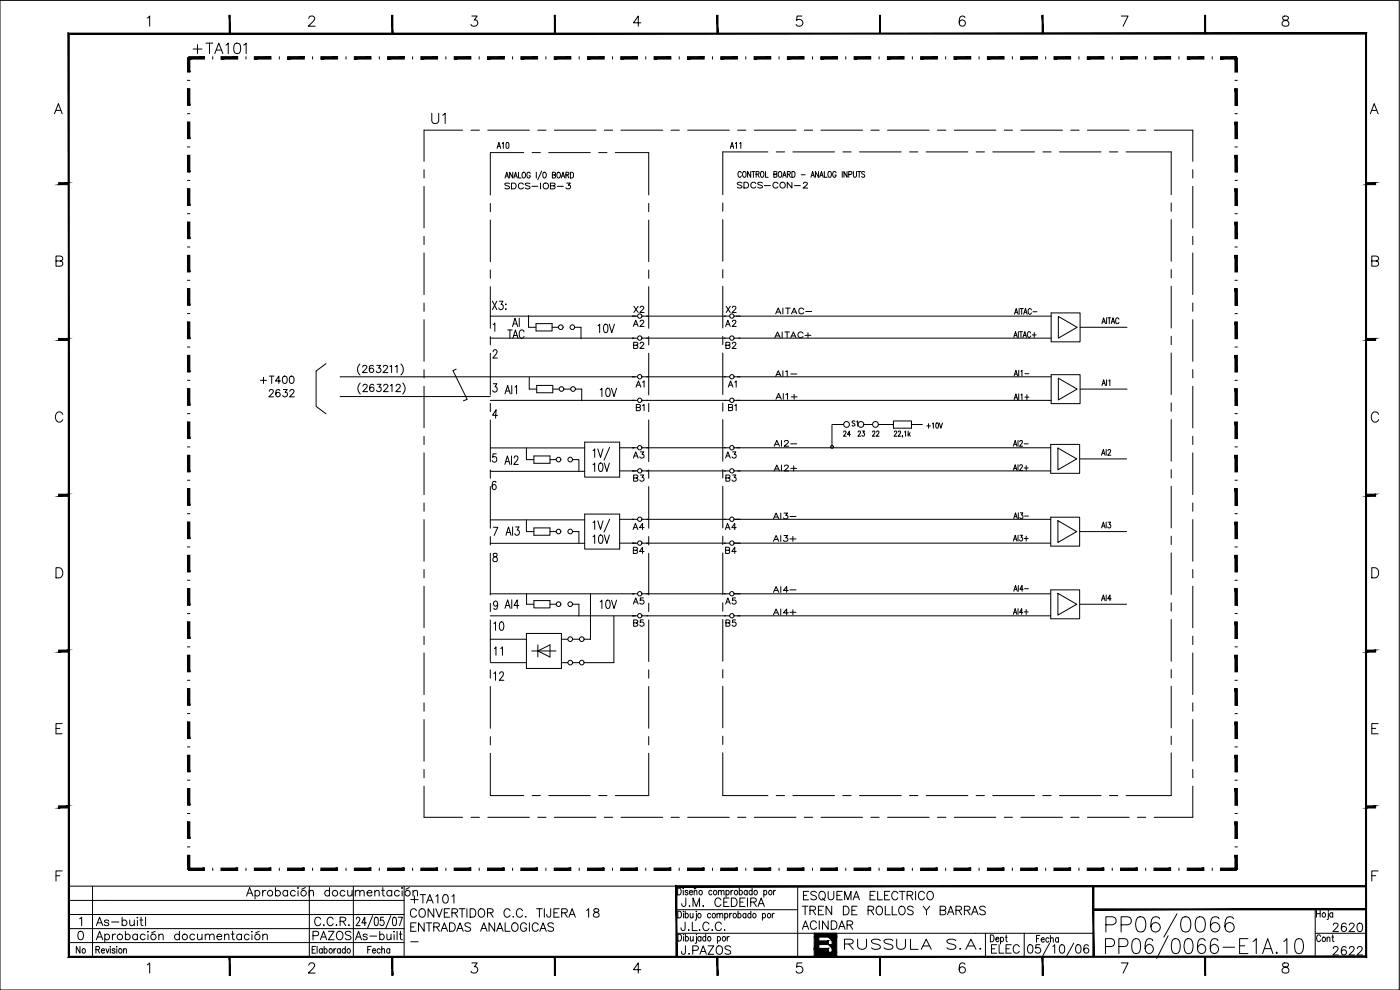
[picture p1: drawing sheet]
<svg xmlns="http://www.w3.org/2000/svg" width="420mm" height="297mm" viewBox="0 0 420 297" stroke-linecap="round" stroke-linejoin="round" font-family="sans-serif">
<!-- layer: 2 -->
<g fill="none" stroke="#000" stroke-width=".3">
<path d="M83.8 17v.7M93.8 17v.7M103.8 17v.7M113.8 17v.7M123.8 17v.7M133.8 17v.7M143.8 17v.7M153.8 17v.7M163.8 17v.7M173.8 17v.7M183.8 17v.7M193.8 17v.7"/>
<path d="M203.8 17v.7M213.8 17v.7M223.8 17v.7M233.8 17v.7M243.8 17v.7M253.8 17v.7M263.8 17v.7M273.8 17v.7M283.8 17v.7M293.8 17v.7M303.8 17v.7M313.8 17v.7"/>
<path d="M323.8 17v.7M333.8 17v.7M343.8 17v.7M353.8 17v.7M363.8 17v.7M371 17v.7M56.3 24.1h.7M56.3 34.1h.7M370.6 24.1h.7M370.6 34.1h.7M56.3 44.1h.7M56.3 54.1h.7"/>
<path d="M157.2 45.8h-10v12.7M159.7 45.8h2.5M164.7 45.8h12.5M179.7 45.8h2.5M184.7 45.8h10v12.7M370.6 44.1h.7M370.6 54.1h.7M56.3 64.1h.7M56.3 74.1h.7M147.2 61v2.5M147.2 66v12.5M194.7 61v2.5"/>
<path d="M194.7 66v12.5M370.6 64.1h.7M370.6 74.1h.7M56.3 84.1h.7M56.3 94.1h.7M147.2 94.9h43.7M147.2 81v2.5M147.2 86v12.5M194.1 94.9h23.4M194.7 81v2.5M194.7 86v12.5M220.9 94.9h94.6"/>
<path d="M370.6 84.1h.7M370.6 94.1h.7M56.3 104.1h.7M56.3 114.1h.7M108 109.2a2.23 2.23 0 0 0 0 3.3M108.1 114.9a2.23 2.23 0 0 0 0 3.3M108.8 110.1l.5-.5 .6 .1 .2 .3-.3 .7-1 1.1h1.4M109 115.9l.4-.6h.4l.4 .4-.3 .7-1 1.1h1.4M112.1 109.9l-.1-.2a.77 .77 0 0 0-1.1 .3 1.33 1.33 0 0 0 .5 1.8 .68 .68 0 0 0 .8-.6 .68 .68 0 0 0-.6-.8 .68 .68 0 0 0-.8 .7M112.2 115.6a.6 .6 0 0 0-.9-.2 1.23 1.23 0 0 0 .3 2.1 .69 .69 0 0 0 .7-.7 .69 .69 0 0 0-.7-.7 .69 .69 0 0 0-.7 .7M113.1 109.6h1.1l-.6 .8a.72 .72 0 0 1 .6 1.2 .72 .72 0 0 1-1.3-.2M113.2 115.3h1.1l-.6 .8a.72 .72 0 0 1 .6 1.2 .72 .72 0 0 1-1.3-.2"/>
<path d="M115.1 110.1v-.3l.4-.2 .6 .1 .2 .3-.3 .7-1.1 1.1h1.5M115.1 115.9l.5-.6h.4l.4 .4-.3 .7-1 1.1h1.4M117 110l.5-.4v2.2M117.1 115.7l.5-.4v2.2M118.7 110l.5-.4v2.2M118.9 115.9l.4-.6h.4l.4 .4-.3 .7-1 1.1h1.4M120.3 109.2a2.23 2.23 0 0 1 0 3.3M120.9 114.9a2.23 2.23 0 0 1 0 3.3M147.2 113.1h43.4M147.2 101.5h43M147.2 101v2.5M147.2 106v12.5"/>
<path d="M194.1 113.1h23.4M194.1 101.5h23.4M194.7 106v12.5M221.3 113.1h94.2M221.7 101.5h93.8M370.6 104.1h.7M370.6 114.1h.7M56.3 124.1h.7M56.3 134.1h.7M147.2 120.1h43.3M147.2 121v2.5M147.2 126v12.5"/>
<path d="M186 134.4h4.3M194.1 134.4h23.4M194.1 120.1h23.4M194.7 126v12.5M220.9 120.1h94.7M221.1 134.4h94.2M370.6 124.1h.7M370.6 134.1h.7M56.3 144.1h.7M56.3 154.1h.7M147.2 141v2.5M147.2 146v12.5"/>
<path d="M186 155.8h4M186 141.3h4.9M194.1 155.8h23.4M194.1 141.3h23.4M194.7 146v12.5M220.6 155.8h94.7M221.4 141.3h93.9M370.6 144.1h.7M370.6 154.1h.7M56.3 164.1h.7M56.3 174.1h.7M147.2 178.2h43.1"/>
<path d="M147.2 161v2.5M147.2 166v12.5M177.2 178.2v13.6M186 163h4.9M194.1 178.2h23.4M194.1 163h23.4M194.7 161v2.5M194.7 166v12.5M220.4 163h94.9M220.6 178.2h94.7M370.6 164.1h.7M370.6 174.1h.7"/>
<path d="M56.3 184.1h.7M56.3 194.1h.7M147.2 184.8h43.6M147.2 181v2.5M147.2 186v12.5M194.1 184.8h23.4M194.7 186v12.5M221.4 184.8h93.9M370.6 184.1h.7M370.6 194.1h.7M56.3 204.1h.7M56.3 214.1h.7"/>
<path d="M147.2 206v12.5M194.7 201v2.5M194.7 206v12.5M370.6 204.1h.7M370.6 214.1h.7M56.3 224.1h.7M56.3 234.1h.7M147.2 221v2.5M147.2 226v12.7h10M159.7 238.7h2.5M164.7 238.7h12.5M179.7 238.7h2.5"/>
<path d="M194.7 221v2.5M194.7 226v12.7h-10M370.6 224.1h.7M370.6 234.1h.7M56.3 244.1h.7M56.3 254.1h.7M370.6 244.1h.7M370.6 254.1h.7M56.6 260.5v.7M63.8 260.5v.7M73.8 260.5v.7M83.8 260.5v.7"/>
<path d="M93.8 260.5v.7M103.8 260.5v.7M113.8 260.5v.7M123.8 260.5v.7M133.8 260.5v.7M143.8 260.5v.7M153.8 260.5v.7M163.8 260.5v.7M173.8 260.5v.7M183.8 260.5v.7M193.8 260.5v.7M203.8 260.5v.7"/>
<path d="M213.8 260.5v.7M223.8 260.5v.7M233.8 260.5v.7M243.8 260.5v.7M253.8 260.5v.7M263.8 260.5v.7M273.8 260.5v.7M283.8 260.5v.7M293.8 260.5v.7M303.8 260.5v.7M313.8 260.5v.7M323.8 260.5v.7"/>
<path d="M333.8 260.5v.7M343.8 260.5v.7M353.8 260.5v.7M363.8 260.5v.7M370.6 260.8h.7M245.7 281.2v1.1M245.7 283.4v1.2"/>
</g>
<!-- layer: 25PK -->
<g fill="none" stroke="#000" stroke-width=".3">
<path d="M138.9 39.1h-11.6v9.3M141.4 39.1h2.5M146.4 39.1h12.5M161.4 39.1h2.5M166.4 39.1h12.5M181.4 39.1h2.5M186.4 39.1h12.5M201.4 39.1h2.5M206.4 39.1h12.5M221.4 39.1h2.5M226.4 39.1h12.5M241.4 39.1h2.5"/>
<path d="M246.4 39.1h12.5M261.4 39.1h2.5M266.4 39.1h12.4M281.3 39.1h2.6M286.4 39.1h12.5M301.4 39.1h2.5M306.4 39.1h12.5M321.4 39.1h2.4M326.3 39.1h12.6M341.4 39.1h2.5M346.4 39.1h11.6v9.3M127.3 50.9v2.5"/>
<path d="M127.3 55.9v12.5M230.5 45.6h-13.6v12.8M233 45.6h2.5M238 45.6h12.4M252.9 45.6h2.5M257.9 45.6h12.6M273 45.6h2.5M278 45.6h12.4M292.9 45.6h2.5M297.9 45.6h12.6M313 45.6h2.5M318 45.6h12.5"/>
<path d="M333 45.6h2.4M337.9 45.6h13.6v12.8M358 50.9v2.5M358 55.9v12.5M127.3 70.9v2.5M127.3 75.9v12.5M216.9 60.9v2.5M216.9 65.9v12.5M351.5 60.9v2.5M351.5 65.9v12.5M358 70.9v2.5M358 75.9v12.5"/>
<path d="M127.3 90.9v2.5M127.3 95.9v12.5M216.9 80.9v2.5M216.9 85.9v12.5M351.5 80.9v2.5M351.5 85.9v12.5M358 90.9v2.5M358 95.9v12.5M127.3 110.9v2.5M127.3 115.9v12.5M216.9 105.9v12.5M351.5 100.9v2.5"/>
<path d="M351.5 105.9v12.5M358 110.9v2.5M358 115.9v12.5M127.3 130.9v2.5M127.3 135.9v12.5M216.9 125.9v12.5M351.5 120.9v2.5M351.5 125.9v12.5M358 130.9v2.5M358 135.9v12.5M127.3 150.9v2.5M127.3 155.9v12.5"/>
<path d="M216.9 145.9v12.5M351.5 140.9v2.5M351.5 145.9v12.5M358 150.9v2.5M358 155.9v12.5M127.3 170.9v2.5M127.3 175.9v12.5M216.9 160.9v2.5M216.9 165.9v12.5M351.5 160.9v2.5M351.5 165.9v12.5M358 170.9v2.5"/>
<path d="M358 175.9v12.5M127.3 190.9v2.5M127.3 195.9v12.5M216.9 185.9v12.5M351.5 180.9v2.5M351.5 185.9v12.5M358 190.9v2.5M358 195.9v12.5M127.3 210.9v2.5M127.3 215.9v12.5M216.9 200.9v2.5M216.9 205.9v12.5"/>
<path d="M351.5 200.9v2.5M351.5 205.9v12.5M358 210.9v2.5M358 215.9v12.5M127.3 235.9v9.3h11.6M127.3 230.9v2.5M216.9 220.9v2.5M216.9 225.9v12.8h13.6M233 238.7h2.5M238 238.7h12.4M252.9 238.7h2.5M257.9 238.7h12.6"/>
<path d="M273 238.7h2.5M278 238.7h12.4M292.9 238.7h2.5M297.9 238.7h12.6M313 238.7h2.5M318 238.7h12.5M333 238.7h2.4M351.5 220.9v2.5M351.5 225.9v12.8h-13.6M358 235.9v9.3h-11.6M358 230.9v2.5M141.4 245.2h2.5"/>
<path d="M146.4 245.2h12.5M161.4 245.2h2.5M166.4 245.2h12.5M181.4 245.2h2.5M186.4 245.2h12.5M201.4 245.2h2.5M206.4 245.2h12.5M221.4 245.2h2.5M226.4 245.2h12.5M241.4 245.2h2.5M246.4 245.2h12.5M261.4 245.2h2.5"/>
<path d="M266.4 245.2h12.4M281.3 245.2h2.6M286.4 245.2h12.5M301.4 245.2h2.5M306.4 245.2h12.5M321.4 245.2h2.4M326.3 245.2h12.6M341.4 245.2h2.5"/>
</g>
<!-- layer: 2 -->
<g fill="#000" stroke="#000" stroke-width=".3">
<path d="M248.6 283.4h1.1v1.2zM248.6 281.2h1.1v1.1z"/>
<path d="M76.3 17v.7l5-.7zM76.3 17.7l5-.7v.7z"/>
<path d="M86.3 17v.7l5-.7zM86.3 17.7l5-.7v.7z"/>
<path d="M96.3 17v.7l5-.7zM96.3 17.7l5-.7v.7z"/>
<path d="M106.3 17v.7l5-.7zM106.3 17.7l5-.7v.7z"/>
<path d="M116.3 17v.7l5-.7zM116.3 17.7l5-.7v.7z"/>
<path d="M126.3 17v.7l5-.7zM126.3 17.7l5-.7v.7z"/>
<path d="M136.3 17v.7l5-.7zM136.3 17.7l5-.7v.7z"/>
<path d="M146.3 17v.7l5-.7zM146.3 17.7l5-.7v.7z"/>
<path d="M156.3 17v.7l5-.7zM156.3 17.7l5-.7v.7z"/>
<path d="M166.3 17v.7l5-.7zM166.3 17.7l5-.7v.7z"/>
<path d="M176.3 17v.7l5-.7zM176.3 17.7l5-.7v.7z"/>
<path d="M186.3 17v.7l5-.7zM186.3 17.7l5-.7v.7z"/>
<path d="M196.3 17v.7l5-.7zM196.3 17.7l5-.7v.7z"/>
<path d="M206.3 17v.7l5-.7zM206.3 17.7l5-.7v.7z"/>
<path d="M216.3 17v.7l5-.7zM216.3 17.7l5-.7v.7z"/>
<path d="M226.3 17v.7l5-.7zM226.3 17.7l5-.7v.7z"/>
<path d="M236.3 17v.7l5-.7zM236.3 17.7l5-.7v.7z"/>
<path d="M246.3 17v.7l5-.7zM246.3 17.7l5-.7v.7z"/>
<path d="M256.3 17v.7l5-.7zM256.3 17.7l5-.7v.7z"/>
<path d="M266.3 17v.7l5-.7zM266.3 17.7l5-.7v.7z"/>
<path d="M276.3 17v.7l5-.7zM276.3 17.7l5-.7v.7z"/>
<path d="M286.3 17v.7l5-.7zM286.3 17.7l5-.7v.7z"/>
<path d="M296.3 17v.7l5-.7zM296.3 17.7l5-.7v.7z"/>
<path d="M306.3 17v.7l5-.7zM306.3 17.7l5-.7v.7z"/>
<path d="M316.3 17v.7l5-.7zM316.3 17.7l5-.7v.7z"/>
<path d="M326.3 17v.7l5-.7zM326.3 17.7l5-.7v.7z"/>
<path d="M336.3 17v.7l5-.7zM336.3 17.7l5-.7v.7z"/>
<path d="M346.3 17v.7l5-.7zM346.3 17.7l5-.7v.7z"/>
<path d="M356.3 17v.7l5-.7zM356.3 17.7l5-.7v.7z"/>
<path d="M366.3 17v.7l4.7-.7zM366.3 17.7l4.7-.7v.7z"/>
<path d="M370.6 17.4l.7 4.2v-4.2zM370.6 17.4l.7 4.2h-.7z"/>
<path d="M56.3 26.6v5h.7zM56.3 26.6h.7v5z"/>
<path d="M56.3 17.4v4.2h.7zM56.3 17.4h.7v4.2z"/>
<path d="M370.6 26.6l.7 5v-5zM370.6 26.6l.7 5h-.7z"/>
<path d="M370.6 36.6l.7 5v-5zM370.6 36.6l.7 5h-.7z"/>
<path d="M56.3 46.6v5h.7zM56.3 46.6h.7v5z"/>
<path d="M56.3 36.6v5h.7zM56.3 36.6h.7v5z"/>
<path d="M370.6 46.6l.7 5v-5zM370.6 46.6l.7 5h-.7z"/>
<path d="M370.6 56.6l.7 5v-5zM370.6 56.6l.7 5h-.7z"/>
<path d="M56.3 66.6v5h.7zM56.3 66.6h.7v5z"/>
<path d="M56.3 56.6v5h.7zM56.3 56.6h.7v5z"/>
<path d="M370.6 66.6l.7 5v-5zM370.6 66.6l.7 5h-.7z"/>
<path d="M370.6 76.6l.7 5v-5zM370.6 76.6l.7 5h-.7z"/>
<path d="M56.3 86.6v5h.7zM56.3 86.6h.7v5z"/>
<path d="M56.3 76.6v5h.7zM56.3 76.6h.7v5z"/>
<path d="M370.6 86.6l.7 5v-5zM370.6 86.6l.7 5h-.7z"/>
<path d="M370.6 96.6l.7 5v-5zM370.6 96.6l.7 5h-.7z"/>
<path d="M56.3 106.6v5h.7zM56.3 106.6h.7v5z"/>
<path d="M56.3 96.6v5h.7zM56.3 96.6h.7v5z"/>
<path d="M370.6 106.6l.7 5v-5zM370.6 106.6l.7 5h-.7z"/>
<path d="M370.6 116.6l.7 5v-5zM370.6 116.6l.7 5h-.7z"/>
<path d="M56.3 126.6v5h.7zM56.3 126.6h.7v5z"/>
<path d="M56.3 116.6v5h.7zM56.3 116.6h.7v5z"/>
<path d="M370.6 126.6l.7 5v-5zM370.6 126.6l.7 5h-.7z"/>
<path d="M370.6 136.6l.7 5v-5zM370.6 136.6l.7 5h-.7z"/>
<path d="M56.3 146.6v5h.7zM56.3 146.6h.7v5z"/>
<path d="M56.3 136.6v5h.7zM56.3 136.6h.7v5z"/>
<path d="M370.6 146.6l.7 5v-5zM370.6 146.6l.7 5h-.7z"/>
<path d="M370.6 156.6l.7 5v-5zM370.6 156.6l.7 5h-.7z"/>
<path d="M56.3 166.6v5h.7zM56.3 166.6h.7v5z"/>
<path d="M56.3 156.6v5h.7zM56.3 156.6h.7v5z"/>
<path d="M370.6 166.6l.7 5v-5zM370.6 166.6l.7 5h-.7z"/>
<path d="M370.6 176.6l.7 5v-5zM370.6 176.6l.7 5h-.7z"/>
<path d="M56.3 186.6v5h.7zM56.3 186.6h.7v5z"/>
<path d="M56.3 176.6v5h.7zM56.3 176.6h.7v5z"/>
<path d="M370.6 186.6l.7 5v-5zM370.6 186.6l.7 5h-.7z"/>
<path d="M370.6 196.6l.7 5v-5zM370.6 196.6l.7 5h-.7z"/>
<path d="M56.3 206.6v5h.7zM56.3 206.6h.7v5z"/>
<path d="M56.3 196.6v5h.7zM56.3 196.6h.7v5z"/>
<path d="M370.6 206.6l.7 5v-5zM370.6 206.6l.7 5h-.7z"/>
<path d="M370.6 216.6l.7 5v-5zM370.6 216.6l.7 5h-.7z"/>
<path d="M56.3 226.6v5h.7zM56.3 226.6h.7v5z"/>
<path d="M56.3 216.6v5h.7zM56.3 216.6h.7v5z"/>
<path d="M370.6 226.6l.7 5v-5zM370.6 226.6l.7 5h-.7z"/>
<path d="M370.6 236.6l.7 5v-5zM370.6 236.6l.7 5h-.7z"/>
<path d="M56.3 246.6v5h.7zM56.3 246.6h.7v5z"/>
<path d="M56.3 236.6v5h.7zM56.3 236.6h.7v5z"/>
<path d="M370.6 246.6l.7 5v-5zM370.6 246.6l.7 5h-.7z"/>
<path d="M370.6 256.6l.7 4.2v-4.2zM370.6 256.6l.7 4.2h-.7z"/>
<path d="M56.3 256.6v4.2h.7zM56.3 256.6h.7v4.2z"/>
<path d="M56.6 261.2h4.7v-.7zM56.6 260.5h4.7l-4.7 .7z"/>
<path d="M66.3 261.2h5v-.7zM66.3 260.5h5l-5 .7z"/>
<path d="M76.3 261.2h5v-.7zM76.3 260.5h5l-5 .7z"/>
<path d="M86.3 261.2h5v-.7zM86.3 260.5h5l-5 .7z"/>
<path d="M96.3 261.2h5v-.7zM96.3 260.5h5l-5 .7z"/>
<path d="M106.3 261.2h5v-.7zM106.3 260.5h5l-5 .7z"/>
<path d="M116.3 261.2h5v-.7zM116.3 260.5h5l-5 .7z"/>
<path d="M126.3 261.2h5v-.7zM126.3 260.5h5l-5 .7z"/>
<path d="M136.3 261.2h5v-.7zM136.3 260.5h5l-5 .7z"/>
<path d="M146.3 261.2h5v-.7zM146.3 260.5h5l-5 .7z"/>
<path d="M156.3 261.2h5v-.7zM156.3 260.5h5l-5 .7z"/>
<path d="M166.3 261.2h5v-.7zM166.3 260.5h5l-5 .7z"/>
<path d="M176.3 261.2h5v-.7zM176.3 260.5h5l-5 .7z"/>
<path d="M186.3 261.2h5v-.7zM186.3 260.5h5l-5 .7z"/>
<path d="M196.3 261.2h5v-.7zM196.3 260.5h5l-5 .7z"/>
<path d="M206.3 261.2h5v-.7zM206.3 260.5h5l-5 .7z"/>
<path d="M216.3 261.2h5v-.7zM216.3 260.5h5l-5 .7z"/>
<path d="M226.3 261.2h5v-.7zM226.3 260.5h5l-5 .7z"/>
<path d="M236.3 261.2h5v-.7zM236.3 260.5h5l-5 .7z"/>
<path d="M246.3 261.2h5v-.7zM246.3 260.5h5l-5 .7z"/>
<path d="M256.3 261.2h5v-.7zM256.3 260.5h5l-5 .7z"/>
<path d="M266.3 261.2h5v-.7zM266.3 260.5h5l-5 .7z"/>
<path d="M276.3 261.2h5v-.7zM276.3 260.5h5l-5 .7z"/>
<path d="M286.3 261.2h5v-.7zM286.3 260.5h5l-5 .7z"/>
<path d="M296.3 261.2h5v-.7zM296.3 260.5h5l-5 .7z"/>
<path d="M306.3 261.2h5v-.7zM306.3 260.5h5l-5 .7z"/>
<path d="M316.3 261.2h5v-.7zM316.3 260.5h5l-5 .7z"/>
<path d="M326.3 261.2h5v-.7zM326.3 260.5h5l-5 .7z"/>
<path d="M336.3 261.2h5v-.7zM336.3 260.5h5l-5 .7z"/>
<path d="M346.3 261.2h5v-.7zM346.3 260.5h5l-5 .7z"/>
<path d="M356.3 261.2h5v-.7zM356.3 260.5h5l-5 .7z"/>
<path d="M366.3 261.2h4.7v-.7zM366.3 260.5h4.7l-4.7 .7z"/>
<path d="M245.7 281.2l-1.4 3.4h1.4zM244.3 281.2h1.4l-1.4 3.4z"/>
<path d="M245.7 282.3v1.1l2.9-1.1zM245.7 283.4l2.9-1.1v1.1z"/>
<path d="M244.3 286.8l4.3-2.2v2.2zM244.3 284.6v2.2l4.3-2.2z"/>
<path d="M249.7 281.2v4.5l1.4-4.5zM251.1 281.2v4.5h-1.4z"/>
<path d="M248.6 285.7l2.5 1.1v-1.1zM248.6 285.7l2.5 1.1h-2.5z"/>
</g>
<!-- layer: 25 -->
<g fill="none" stroke="#000" stroke-width=".3">
<path d="M151.6 53.4l.5-1.7 .5 1.7M153.9 51.7v1.7l-.9-1.7v1.7M154.2 53.4l.5-1.7 .6 1.7M155.6 51.7v1.7h.8M156.9 51.8l.2-.1a.89 .89 0 0 1 .7 .8 .89 .89 0 0 1-.7 .9 1.19 1.19 0 0 1-.2-1.6zM159.1 52.1a.52 .52 0 0 0-.6-.4 .52 .52 0 0 0-.4 .6v.4a.53 .53 0 0 0 .5 .7 .53 .53 0 0 0 .5-.7h-.3M161 51.7v1.7M162.6 51.3l-1.2 2.7M163.2 51.8l.1-.1a.89 .89 0 0 1 .7 .8 .89 .89 0 0 1-.7 .9 1.19 1.19 0 0 1-.1-1.6zM165.8 52.5l.8-.1 .1-.6-.9-.1v1.7l.9-.2v-.6l-.3-.1M167.4 51.8l.1-.1a.89 .89 0 0 1 .7 .8 .89 .89 0 0 1-.7 .9 1.19 1.19 0 0 1-.1-1.6zM168.4 53.4l.6-1.7 .5 1.7"/>
<path d="M169.8 52.5l.8-.1 .1-.6-.9-.1v1.7M171.2 51.7a.87 .87 0 0 1 1 .8 .87 .87 0 0 1-1 .9zM222.5 51.8a.5 .5 0 0 0-.7-.3 .5 .5 0 0 0-.3 .6v.4a.51 .51 0 0 0 .3 .7 .51 .51 0 0 0 .7-.4M223.1 51.5h.2a.9 .9 0 0 1 .6 .8 .9 .9 0 0 1-.6 .9 1.14 1.14 0 0 1-.2-1.7zM225.3 51.5v1.7l-.9-1.7v1.7M225.6 51.5h1M226.1 51.5v1.7M226.9 52.3l.8-.1 .1-.6-.9-.1v1.7M228.5 51.5h.1a.89 .89 0 0 1 .7 .8 .89 .89 0 0 1-.7 .9 1.24 1.24 0 0 1-.1-1.7zM229.7 51.5v1.7h.8M232.2 52.3l.8-.1 .1-.6-.9-.1v1.7l.9-.2v-.6l-.3-.1M233.8 51.5h.2a.9 .9 0 0 1 .6 .8 .9 .9 0 0 1-.6 .9 1.14 1.14 0 0 1-.2-1.7z"/>
<path d="M234.9 53.2l.5-1.7 .6 1.7M236.3 52.3l.8-.1 .1-.6-.9-.1v1.7M237.7 51.5a.92 .92 0 0 1 .9 .5 .92 .92 0 0 1-.3 1.1l-.6 .1zM243.4 53.2l.5-1.7 .5 1.7M245.7 51.5v1.7l-1-1.7v1.7M246 53.2l.5-1.7 .6 1.7M246.2 52.6h.6M247.4 51.5v1.7h.8M248.7 51.5h.1a.89 .89 0 0 1 .7 .8 .89 .89 0 0 1-.7 .9 1.24 1.24 0 0 1-.1-1.7zM250.9 51.8a.52 .52 0 0 0-.6-.3 .52 .52 0 0 0-.4 .6v.4a.53 .53 0 0 0 .5 .7 .53 .53 0 0 0 .5-.7h-.3M252.8 51.5v1.7M254.2 51.5v1.7l-.9-1.7v1.7"/>
<path d="M254.7 52.4l.8-.1 .1-.7-.9-.1v1.7M256.1 51.5v1.2l.4 .5 .5-.3v-1.4M257.4 51.5h.9M257.9 51.5v1.7M259.5 51.7l-.3-.2-.6 .2 .1 .4 .5 .3a.48 .48 0 0 1 .2 .7 .48 .48 0 0 1-.7 0l-.1-.2M148 97.4l.5-.5v2.5M158.6 94.7v3.5h2.2M160.9 97.1h4.8v2.2h-4.8zM165.7 98.2h1.9M172.5 98.2h1.9v3.5M304.5 94.3l.5-1.7 .5 1.7M304.6 93.7h.7"/>
<path d="M305.6 99.5v1.7M305.9 92.6v1.7M305.9 99.5h1M306.2 92.6h.9M306.4 99.5v1.7M306.6 92.6v1.7M307.2 94.3l.6-1.7 .5 1.7M307.4 93.7h.7M309.3 99.9a.52 .52 0 0 0-.6-.4 .52 .52 0 0 0-.4 .6v.5a.52 .52 0 0 0 .4 .6 .52 .52 0 0 0 .6-.4M309.5 93a.5 .5 0 0 0-.6-.4 .5 .5 0 0 0-.3 .6v.4a.51 .51 0 0 0 .3 .7 .51 .51 0 0 0 .6-.4M310 93.5h1.2M310.4 99.8v1.4"/>
<path d="M330.7 97.1l.5-1.7 .6 1.7M330.9 96.5h.7M332.1 95.4v1.7M332.4 95.4h.9M332.9 95.4v1.7M333.5 97.1l.5-1.7 .6 1.7M333.7 96.5h.6M335.8 95.8a.51 .51 0 0 0-.6-.4 .51 .51 0 0 0-.4 .6v.5a.5 .5 0 0 0 .4 .6 .5 .5 0 0 0 .6-.4M148 105.5l.4-.6h.4l.4 .5-.3 .8-1 1.2h1.4M148 115.1h1.1l-.6 1a.75 .75 0 0 1 .7 1.1 .75 .75 0 0 1-1.3 0M151.6 118.2l.8-2.5 .7 2.5M151.8 117.3h1"/>
<path d="M153.6 115.7v2.5M154.6 116.1l.4-.4v2.5M158.8 113.2v3.5h2.2M161.1 115.6h4.8v2.2h-4.8zM165.9 116.7h1.9M169.2 116.7h2.1M172.7 116.7h1.9v3.6M304.2 101.2l.6-1.7 .5 1.7M304.3 112.8l.6-1.7 .5 1.7M304.3 119.9l.6-1.7 .5 1.7M304.4 100.7h.7M304.5 112.3h.7"/>
<path d="M304.5 119.3h.7M305.7 111.1v1.7M305.7 118.2v1.7M306.4 111.4l.3-.3v1.7M306.4 118.5l.3-.3v1.7M307 101.2l.6-1.7 .5 1.7M307.2 100.7h.7M307.6 112.1h1.2M307.6 119.2h1.2M308.2 118.4v1.5M309.8 100.5h1.2M330.7 115.7l.5-1.8 .6 1.8"/>
<path d="M330.9 115.1h.7M332.1 113.9v1.8M332.7 114.3l.4-.4v1.8M147.2 134.4h28.3M148.9 136.2h-.9l-.1 1a.75 .75 0 0 1 1 .1 .75 .75 0 0 1-.1 1.1 .75 .75 0 0 1-1.1-.2M149.3 124.7l-1.5-.1 1.1-1.7-.2 2.6M151.5 139.3l.8-2.5 .7 2.5M151.8 138.5h.9M153.5 136.8v2.5M154.3 137.4l.4-.6h.4l.3 .5-.2 .9-1 1.1h1.3M158 134.4v3.5h2.1M160.2 136.8h4.9v2.2h-4.9z"/>
<path d="M165.1 137.9h1.8M171.8 137.9h1.9v3.5M175.5 132.7h10.5v10.5h-10.5zM178 135.2l.5-.5v2.5M179.4 134.7l.8 2.5 .8-2.5M183 134.2l-1.7 3.9M268.4 129.7l.1-.3 .4-.1 .2 .4-.8 1.2h.9M269.6 129.7a.36 .36 0 0 1 .5-.4 .36 .36 0 0 1 .1 .6l-.7 1h.8M270.9 130.8l-.1 .4M271.5 129.6l.3-.3v1.6M272.5 129.3v1.6M272.8 130.2l.4 .7"/>
<path d="M273.1 129.8l-.6 .7M278.1 127.8h1.1M278.7 127.1v1.4M279.8 127.2l.3-.3v1.6M281 127l.2-.1a.89 .89 0 0 1 0 1.6l-.3-.3zM281.9 126.9l.5 1.6 .5-1.6M304.1 133.9l.6-1.7 .5 1.7M304.3 133.3h.7M305.5 132.2v1.7M305.5 139.4v1.8M306 132.6l.1-.3a.42 .42 0 0 1 .6-.1 .42 .42 0 0 1 .1 .6l-.8 1.1h.9M306 139.9l.1-.3a.42 .42 0 0 1 .6-.1 .42 .42 0 0 1 .1 .6l-.8 1.1h.9"/>
<path d="M307.4 133.2h1.2M308 139.7v1.5M330.6 136.6l.5-1.7 .5 1.7M330.8 136h.7M332 134.9v1.7M332.5 135.3l.1-.3a.42 .42 0 0 1 .6-.1 .42 .42 0 0 1 0 .6l-.8 1.1h1M147.2 156h28.3M147.2 141.4h28.3M148 158.2h1.4l-1.1 2.5M148.8 144.8v-.3l-.5-.1a1.67 1.67 0 0 0 0 2.5 .74 .74 0 0 0 .6-.8 .74 .74 0 0 0-.9-.6l-.3 .6M152.1 159.8h1M153.8 158.1v2.5"/>
<path d="M154.7 158.1h1.1l-.6 .9a.76 .76 0 0 1 .6 1.2 .76 .76 0 0 1-1.3-.1M158 156v3.5h2.1M160.2 158.4h4.9v2.2h-4.9zM165.1 159.5h1.8M171.8 159.5h1.9v3.5M175.5 154.2h10.5v10.5h-10.5zM178 156.8l.5-.5v2.5M179.4 156.3l.8 2.5 .8-2.5M183 155.8l-1.7 3.9M304.1 141.2l.6-1.8 .5 1.8M304.2 155.6l.6-1.7 .5 1.7M304.3 140.6h.7"/>
<path d="M304.4 155h.7M305.6 153.9v1.7M306.2 153.9h.8l-.5 .6a.53 .53 0 0 1 .5 .8 .53 .53 0 0 1-.9 0M307.4 140.4h1.2M307.5 154.8h1.2M147.2 163h28.3M148.1 166.1v.7a.93 .93 0 0 1 1.1 .6 .93 .93 0 0 1-.4 1.1 .81 .81 0 0 1-1-.8 .81 .81 0 0 1 1.1-.8l.2-.1a.5 .5 0 0 0-.3-.8zM151.8 160.6l.8-2.5 .8 2.5M304.1 162.3l.6-1.7 .5 1.7M304.2 177.4l.6-1.7 .5 1.7M304.3 161.7h.7M304.4 176.8h.7"/>
<path d="M305.5 160.6v1.7M305.6 175.7v1.7M306.1 160.6h.7l-.3 .6a.52 .52 0 0 1 .4 .8 .52 .52 0 0 1-.9 0M307.1 176.8h-1l.6-1.1v1.7M307.4 161.6h1.2M307.5 176.6h1.2M308 160.9v1.4M330.8 179.6h.7M332 178.5v1.7M333.5 179.6h-1.1l.7-1.1v1.7M147.2 198.8h10.8M147.2 191.8h10.8"/>
<path d="M149.4 181.2l-.3 .6a.71 .71 0 0 1-1-.7 .71 .71 0 0 1 1-.6 2.09 2.09 0 0 1 0 2.2h-.8l-.1-.2M158 190.1h10.5v10.5h-10.5zM158 181.3h2.1M159.6 195.3h7.3M160.2 180.2h4.9v2.2h-4.9zM161.4 195.3l3.7-1.8v3.6zM161.4 193.5v3.6M165.1 181.3h1.8M168.5 198.8h1.9M168.5 191.8h1.9M171.8 181.3h1.9v3.5M171.8 198.8h2.1"/>
<path d="M171.8 191.8h2.1M175.3 191.8h1.9M184.2 184.8v14h-8.9M304.1 184.3l.6-1.7 .5 1.7M304.3 183.8h.7M305.5 182.6v1.7M307 183.8h-1l.6-1.2v1.7M307.4 183.6h1.2M308 182.9v1.4M330.6 180.2l.5-1.7 .5 1.7"/>
<circle cx="168.3" cy="98.2" r=".7"/>
<circle cx="171.8" cy="98.2" r=".7"/>
<circle cx="168.5" cy="116.7" r=".7"/>
<circle cx="172" cy="116.7" r=".7"/>
<circle cx="167.6" cy="137.9" r=".7"/>
<circle cx="171.1" cy="137.9" r=".7"/>
<circle cx="167.6" cy="159.5" r=".7"/>
<circle cx="171.1" cy="159.5" r=".7"/>
<circle cx="167.6" cy="181.3" r=".7"/>
<circle cx="171.1" cy="191.8" r=".7"/>
<circle cx="171.1" cy="198.8" r=".7"/>
<circle cx="171.1" cy="181.3" r=".7"/>
<circle cx="174.6" cy="198.8" r=".7"/>
<circle cx="174.6" cy="191.8" r=".7"/>
</g>
<!-- layer: 35 -->
<g fill="none" stroke="#000" stroke-width=".3">
<path d="M315.5 93.9h8.6v8.7h-8.6zM317.6 94.9l5.7 3.3-5.7 3.3zM324.1 98.2h14.1M315.5 112.4h8.6v8.7h-8.6zM317.6 113.5l5.7 3.2-5.7 3.3zM324.1 116.7h14.1M249.7 127.4h3.4M249.7 127.6v6.5M263.6 127.4h4.5M268.1 126.3h5.5v2.2h-5.5zM273.6 127.4h3.2M315.3 133.3h8.7v8.7h-8.7z"/>
<path d="M317.5 134.4l5.6 3.3-5.6 3.3zM324 137.7h14.1M315.3 155.2h8.7v8.7h-8.7zM317.5 156.2l5.6 3.3-5.6 3.3zM324 159.5h14.1M315.3 177h8.7v8.7h-8.7zM317.5 178l5.6 3.3-5.6 3.3zM324 181.3h14.1"/>
<circle cx="249.7" cy="134.1" r=".44"/>
<circle cx="262.7" cy="127.3" r=".87"/>
</g>
<!-- layer: 0 -->
<path d="M97.8 109.1l-2.9 2.2v10.6l2.9 2.2M102.1 119h45.1M102.1 113.1h45.1M136.9 110.8l-1 .4 4.3 8.6-1.1 .5" fill="none" stroke="#000" stroke-width=".3"/>
<!-- layer: 1 -->
<g fill="none" stroke="#000" stroke-width=".3">
<path d="M44.2 5.4l.7-.6v3.1M92.7 5.5l.6-.7 .8 .2a.66 .66 0 0 1 .2 1l-1.8 1.9h2.1M141.6 4.8h1.6l-.8 1.2a.97 .97 0 0 1 1 1.1 .97 .97 0 0 1-1.3 .8l-.5-.2-.2-.4M192.3 6.8h-2.2l1.5-2v3.1M240.7 4.8h-1.5l-.1 1.3a1.09 1.09 0 0 1 1.6 0 1.09 1.09 0 0 1-.2 1.6 1.09 1.09 0 0 1-1.6-.4M289.6 5.3a.86 .86 0 0 0-1.3-.3 2.39 2.39 0 0 0 0 2.7 .94 .94 0 0 0 1.4-.4 .94 .94 0 0 0-.7-1.3 .94 .94 0 0 0-1.1 .8M336.5 4.8h2l-1.4 3.1M385.1 5a.64 .64 0 0 0 .3 1 1.11 1.11 0 0 1 1.1 .3 1.11 1.11 0 0 1 .2 1.3 1.09 1.09 0 0 1-1.2 .3 1.09 1.09 0 0 1-.7-1.1 2.03 2.03 0 0 1 1.7-1l.2-.5a1.11 1.11 0 0 0-1.6-.3zM16.3 34.1l1.2-3 1.2 3M16.8 33.1h1.4M411.3 34.1l1.1-3 1.2 3M411.7 33.1h1.4"/>
<path d="M16.8 78.3h1.3a.8 .8 0 0 0 .7-.9l-.7-.6h-1.3v3.1h1.3a.79 .79 0 0 0 .7-.6 .79 .79 0 0 0-.3-.9l-.4-.1M411.7 78.3l1.7-.2 .3-.4-.1-.6-.6-.3h-1.3v3.1l1.7-.2a.79 .79 0 0 0 .3-.8 .79 .79 0 0 0-.7-.6M18.8 124.3a1.14 1.14 0 0 0-1.2-.7 1.14 1.14 0 0 0-1 1.1 1.34 1.34 0 0 0 .3 1.5 1.34 1.34 0 0 0 1.5 .3l.4-.6M413.7 124.3a1.11 1.11 0 0 0-1.2-.7 1.11 1.11 0 0 0-.9 1.1 1.34 1.34 0 0 0 .3 1.5 1.34 1.34 0 0 0 1.4 .3l.4-.6M16.8 170.3h1a1.63 1.63 0 0 1 1.1 1.6 1.63 1.63 0 0 1-1.1 1.5h-1zM411.7 170.3h1a1.63 1.63 0 0 1 1.1 1.6 1.63 1.63 0 0 1-1.1 1.5h-1zM16.8 218.6h1.1M18.7 217.1h-1.9v3.1h1.9M411.7 218.6h1.2M413.6 217.1h-1.9v3.1h1.9M16.8 262.7h1.1M18.7 261.3h-1.9v3.1"/>
<path d="M20.7 270.2h100.6M20.7 274.4h100.6M20.7 278.6h100.6M20.8 265.9h182.2M27.8 265.9v21.1M92.8 265.9v21.1M106 265.9v21.1M121.3 265.9v21.1M203 273h36.4M203.4 273.4a1.1 1.1 0 0 1 1.1 .6 1.1 1.1 0 0 1-.3 1.3l-.8 .1zM205.1 274.1v1.3M205.7 274.3l.1-.2a.61 .61 0 0 1 .8 .6 .61 .61 0 0 1-.8 .6l-.1-.2"/>
<path d="M205.7 273.4v2M207.1 274.1l.1 1.2 .4 .1 .4-.4M208 274.1v1.3M209 274.1v1.6l-.4 .4M213.3 274.3l-.2-.2a.61 .61 0 0 0-.8 .6 .61 .61 0 0 0 .8 .6l.2-.2M215.2 274.4l.4-.3h.4v1.3M215.2 274.1v1.3M216 274.4l.5-.3h.3l.1 1.3M217.5 274.3l.2-.2a.61 .61 0 0 1 .7 .6 .61 .61 0 0 1-.7 .6l-.2-.2M217.5 274.1v2M219 274.1v1.3M221.5 274.3l.1-.2a.61 .61 0 0 1 .8 .6 .61 .61 0 0 1-.8 .6l-.1-.2"/>
<path d="M221.5 273.4v2M223.9 274.3l-.2-.2a.62 .62 0 0 0-.8 .6 .62 .62 0 0 0 .8 .6l.2-.2M223.9 274.1v1.3M225.3 274.3l-.1-.2a.61 .61 0 0 0-.8 .6 .61 .61 0 0 0 .8 .6l.1-.2M225.3 273.4v2M228.8 274.3l.2-.2a.61 .61 0 0 1 .7 .6 .61 .61 0 0 1-.7 .6l-.2-.2M228.8 274.1v2M231.8 274.1v1.3M232.8 267.2h-.4l-.2 .5M239.4 265.9v21.1M394.7 272.8v14.2M395.1 273.2v2"/>
<path d="M395.1 274.1h1.1M396.2 273.2v2M398.7 273.2v.2zM398.7 273.8l-.1 2-.3 .1M400 274.1l-.2-.1a.61 .61 0 0 0-.8 .5 .61 .61 0 0 0 .8 .6l.2-.2M400 273.8v1.4M411.7 262.7h1.2M413.6 261.3h-1.9v3.1M20.7 282.8h100.6M28.8 284.9l.9-.1 .2-.2-.2-.6h-.9v2M29.3 284.9l.6 1.1M30.4 285.2h.9l-.1-.5a.62 .62 0 0 0-.8 .6 .62 .62 0 0 0 .8 .6l.1-.2"/>
<path d="M31.8 284.6l.5 1.4 .4-1.4M33.1 284v.2zM33.1 284.6v1.4M34.5 284.9l-.3-.3-.5 .3 .8 .5v.5l-.5 .1-.3-.3M35.1 284v.2zM35.1 284.6v1.4M37.1 285l.4-.4 .3 .1 .1 1.3M37.1 284.6v1.4M44.2 289.5l.7-.6v3.1M92.7 289.6l.6-.7 .8 .1a.67 .67 0 0 1 .2 1.1l-1.8 1.9h2.1M94.7 284h-1v2h1M95.2 284v2"/>
<path d="M96.7 284.9l-.1-.2a.61 .61 0 0 0-.8 .6 .61 .61 0 0 0 .8 .6l.1-.2M96.7 284.6v1.4M97.3 284.9l.1-.2a.61 .61 0 0 1 .8 .6 .61 .61 0 0 1-.8 .6l-.1-.2M97.3 284v2M100.2 284.6v1.4M102.2 284.9l-.2-.2a.61 .61 0 0 0-.8 .6 .61 .61 0 0 0 .8 .6l.2-.2M102.2 284.6v1.4M103.6 284.9l-.1-.2a.61 .61 0 0 0-.8 .6 .61 .61 0 0 0 .8 .6l.1-.2M103.6 284v2M110.4 284.9h.6M111.4 284h-1v2M111.8 285.2h.9l-.2-.5a.61 .61 0 0 0-.7 .6 .61 .61 0 0 0 .7 .6l.2-.2"/>
<path d="M114.1 284.9l-.2-.2a.61 .61 0 0 0-.7 .6 .61 .61 0 0 0 .7 .6l.2-.2M114.6 285l.3-.4 .4 .1 .1 1.3M114.6 284v2M117 284.9l-.2-.2a.61 .61 0 0 0-.8 .6 .61 .61 0 0 0 .8 .6l.2-.2M117 284.6v1.4M141.6 288.9h1.6l-.8 1.2a.99 .99 0 0 1 1 1.1 .99 .99 0 0 1-1.3 .8l-.5-.2-.2-.4M192.3 290.9h-2.2l1.5-2v3.1M203 280h125.1M203.5 280.3a1.08 1.08 0 0 1 1.1 .7 1.08 1.08 0 0 1-.4 1.3h-.7zM205.1 280.3v.2zM205.7 280.3v2M209 280.3v.2z"/>
<path d="M211.8 280.3v2M240.7 288.9h-1.5l-.1 1.3a1.08 1.08 0 0 1 1.6 0 1.08 1.08 0 0 1-.2 1.6 1.08 1.08 0 0 1-1.6-.4M289.6 289.3a.94 .94 0 0 0-1.3-.3 2.47 2.47 0 0 0 0 2.8 .94 .94 0 0 0 1.4-.4 .94 .94 0 0 0-.7-1.3 .94 .94 0 0 0-1.1 .8M297.2 280.5a1.08 1.08 0 0 1 1.1 .7 1.08 1.08 0 0 1-.3 1.2l-.8 .2zM302 280.5v1.7l.3 .4M307.4 280v7M311.1 281.6h.6M312.1 280.7h-1v2M312.5 281.9h.9l-.1-.5a.62 .62 0 0 0-.8 .6 .62 .62 0 0 0 .8 .6l.1-.2M314.8 281.6l-.2-.2a.61 .61 0 0 0-.7 .6 .61 .61 0 0 0 .7 .6l.2-.2M315.3 281.7l.3-.4 .4 .1 .1 1.3M315.3 280.7v2"/>
<path d="M317.7 281.6l-.2-.2a.61 .61 0 0 0-.8 .6 .61 .61 0 0 0 .8 .6l.2-.2M317.7 281.3v1.4M336.5 288.9h2l-1.4 3.1M385.1 289a.63 .63 0 0 0 .3 1.1 1.25 1.25 0 0 1 1.4 1.3 1.06 1.06 0 0 1-1.2 .6 1.06 1.06 0 0 1-.8-1.1 1.83 1.83 0 0 1 1.7-1l.2-.6a1.21 1.21 0 0 0-1.6-.3zM394.7 280h15.3"/>
<circle cx="209.9" cy="274.7" r=".62"/>
<circle cx="214.2" cy="274.7" r=".63"/>
<circle cx="220.5" cy="274.7" r=".62"/>
<circle cx="226.4" cy="274.7" r=".62"/>
<circle cx="230.8" cy="274.7" r=".62"/>
<circle cx="397.3" cy="274.5" r=".62"/>
<circle cx="36.1" cy="285.2" r=".62"/>
<circle cx="99.2" cy="285.2" r=".62"/>
<circle cx="104.6" cy="285.2" r=".62"/>
</g>
<g fill="#000" stroke="#000" stroke-width=".3">
<path d="M68.8 4.6v5.5h.3zM68.8 4.6h.3v5.5z"/>
<path d="M117.6 4.6v5.5h.3zM117.6 4.6h.3v5.5z"/>
<path d="M166.4 4.6v5.5h.3zM166.4 4.6h.3v5.5z"/>
<path d="M215.1 4.6v5.5h.4zM215.1 4.6h.4v5.5z"/>
<path d="M263.9 4.6v5.5h.3zM263.9 4.6h.3v5.5z"/>
<path d="M312.8 4.6v5.5h.3zM312.8 4.6h.3v5.5z"/>
<path d="M361.5 4.6v5.5h.3zM361.5 4.6h.3v5.5z"/>
<path d="M17.6 54.8v.6l2.9-.6zM17.6 55.4l2.9-.6v.6z"/>
<path d="M410 54.8v.6l2.8-.6zM410 55.4l2.8-.6v.6z"/>
<path d="M17.6 101.5v.6l2.9-.6zM17.6 102.1l2.9-.6v.6z"/>
<path d="M410 101.5v.6l2.8-.6zM410 102.1l2.8-.6v.6z"/>
<path d="M17.6 148.3v.6l2.9-.6zM17.6 148.9l2.9-.6v.6z"/>
<path d="M410 148.3v.6l2.8-.6zM410 148.9l2.8-.6v.6z"/>
<path d="M17.6 195.1v.6l2.9-.6zM17.6 195.7l2.9-.6v.6z"/>
<path d="M410 195.1v.6l2.8-.6zM410 195.7l2.8-.6v.6z"/>
<path d="M17.6 241.8v.6l2.9-.6zM17.6 242.4l2.9-.6v.6z"/>
<path d="M410 241.8v.6l2.8-.6zM410 242.4l2.8-.6v.6z"/>
<path d="M328.1 272.7v.3l81.9-.3zM328.1 273l81.9-.3v.3z"/>
<path d="M328 265.9l.3 21.1v-21.1zM328 265.9l.3 21.1h-.3z"/>
<path d="M203.2 266.1h206.8v-.3zM202.9 265.8h207.1l-206.8 .3zM202.9 265.8l.3 21.2v-20.9zM202.9 265.8l.3 21.2h-.3z"/>
<path d="M20.5 9.9v277.3l.3-.3zM20.5 9.9l.3 .3v276.7zM20.5 9.9l.3 .3 389.3-.3zM20.8 10.2l389.3-.3-.3 .3zM410.1 9.9l-.3 .3 .3 277zM409.8 10.2l.3 277-.3-.3zM20.5 287.2h389.6l-.3-.3zM20.5 287.2l.3-.3h389z"/>
<path d="M68.8 287.1v5.5h.3zM68.8 287.1h.3v5.5z"/>
<path d="M117.6 287.1v5.5h.3zM117.6 287.1h.3v5.5z"/>
<path d="M166.4 287.1v5.5h.3zM166.4 287.1h.3v5.5z"/>
<path d="M215.1 287.1v5.5h.4zM215.1 287.1h.4v5.5z"/>
<path d="M263.9 287.1v5.5h.3zM263.9 287.1h.3v5.5z"/>
<path d="M312.8 287.1v5.5h.3zM312.8 287.1h.3v5.5z"/>
<path d="M361.5 287.1v5.5h.3zM361.5 287.1h.3v5.5z"/>
</g>
<!-- layer: 10 -->
<g fill="none" stroke="#000" stroke-width=".3">
<path d="M23.7 279.6a.84 .84 0 0 1 1.2 .3 1.31 1.31 0 0 1-.8 2.1 1.65 1.65 0 0 1-.4-2.4zM23.9 275.7l.6-.5v2.5M37.6 279.4v2.6M46.6 279.4l-1.1 .5M53.8 279.4v2.6M69.8 279.4v2.1l.1 .3 .5 .2M74 268.8l.9-2.5 1 2.5M74.3 268h1.3M75.6 279.4v.3zM76.5 267.5a.81 .81 0 0 1 1.2-.1 .81 .81 0 0 1 0 1.2 .81 .81 0 0 1-1.2-.1M76.5 267.2v2.5M77.8 279.4l-1.1 .5"/>
<path d="M78.8 267.2v1.6M79.8 267.2a.8 .8 0 0 0-1 .7M82.7 267.5a.83 .83 0 0 1 1.2-.1 .83 .83 0 0 1 0 1.2 .83 .83 0 0 1-1.2-.1M82.7 266.3v2.5M86.3 267.5a.81 .81 0 0 0-1.2-.1 .81 .81 0 0 0 0 1.2 .81 .81 0 0 0 1.2-.1M86.3 267.2v1.6M88.6 267.5a.81 .81 0 0 0-1.2-.1 .81 .81 0 0 0 0 1.2 .81 .81 0 0 0 1.2-.1M89.5 266.3v.3zM89.5 267.3v1.5M91.7 266.3l-1.1 .5M92.8 267.7l.5-.5 .6 .1 .2 1.5M92.8 267.2v1.6"/>
<path d="M98.9 267.5a.81 .81 0 0 0-1.2-.1 .81 .81 0 0 0 0 1.2 .81 .81 0 0 0 1.2-.1M98.9 266.3v2.5M103.5 267.5a.81 .81 0 0 0-1.2-.1 .81 .81 0 0 0 0 1.2 .81 .81 0 0 0 1.2-.1M104.4 267.2l.1 1.5 .6 .1 .6-.4M105.7 267.2v1.6M106.6 267.7l.7-.5 .6 .1 .1 1.5M106.6 267.2v1.6M106.9 275.8l.1-.4a.57 .57 0 0 1 .8-.1 .57 .57 0 0 1 .1 .9l-1.1 1.5h1.3M108 267.7l.6-.5 .6 .1 .1 1.5M109.9 276.9h-1.3l.9-1.7v2.5M110.2 267.9h1.4a.81 .81 0 0 0-.9-.7 .81 .81 0 0 0-.7 .9 .81 .81 0 0 0 .8 .7l.8-.3M111.8 274.7l-1.5 3.9"/>
<path d="M112.5 267.7l.6-.5 .6 .1 .1 1.5M112.5 267.2v1.6M112.6 275.3l.4-.1a1.72 1.72 0 0 1 0 2.5h-.2a2.08 2.08 0 0 1-.2-2.4zM114 279.4v2.6M114.5 267.2h.9M114.9 266.3v2.1l.1 .3 .5 .1M115.1 275.2h-.8l-.2 1.1a.74 .74 0 0 1 1 .1 .74 .74 0 0 1 0 1 .74 .74 0 0 1-1 .1l-.1-.2M117.3 274.7l-1.6 3.9M117.6 267.5a.83 .83 0 0 0-1.3-.1 .83 .83 0 0 0 0 1.2 .83 .83 0 0 0 1.3-.1M117.6 267.2v1.6M118 275.3l.4-.1a1.72 1.72 0 0 1 0 2.5h-.1a2.08 2.08 0 0 1-.3-2.4zM118.3 279.4v.3z"/>
<path d="M119.2 279.4v2.6M119.5 275.2h1.3l-.9 2.5M119.8 267.5a.81 .81 0 0 0-1.1-.1 .81 .81 0 0 0 0 1.2 .81 .81 0 0 0 1.1-.1M205.6 276.7l-.1 2.3-.4 .2-.5-.1-.2-.7M206.6 279.1h.2zM207.8 276.7v2.5h1.5M209.8 279.1h.3zM212.8 277.3a.94 .94 0 0 0-1.1-.6 .94 .94 0 0 0-.8 1 1.06 1.06 0 0 0 .4 1.3 1.06 1.06 0 0 0 1.3-.1l.2-.3M213.6 279.1h.2zM216.5 277.3a.94 .94 0 0 0-1.1-.6 .94 .94 0 0 0-.7 1 1.06 1.06 0 0 0 .3 1.3 1.06 1.06 0 0 0 1.4-.1l.1-.3M217.3 279.1h.3zM28.9 282l1-2.6 1 2.6"/>
<path d="M29.3 281.1h1.2M31.5 280.6a.81 .81 0 0 1 1.1-.1 .81 .81 0 0 1 0 1.2 .81 .81 0 0 1-1.1-.1M31.5 280.3v2.5M33.7 280.3v1.7M37.6 280.6a.81 .81 0 0 1 1.2-.1 .81 .81 0 0 1 0 1.2 .81 .81 0 0 1-1.2-.1M41.2 280.6a.81 .81 0 0 0-1.2-.1 .81 .81 0 0 0 0 1.2 .81 .81 0 0 0 1.2-.1M41.2 280.3v1.7M43.6 280.6a.82 .82 0 0 0-1.3-.1 .82 .82 0 0 0 0 1.2 .82 .82 0 0 0 1.3-.1M44.4 280.4v1.6M47.7 280.7l.6-.4 .6 .1 .1 1.6M47.7 280.3v1.7M53.8 280.6a.82 .82 0 0 0-1.2-.1 .82 .82 0 0 0 0 1.2 .82 .82 0 0 0 1.2-.1"/>
<path d="M58.4 280.6a.81 .81 0 0 0-1.2-.1 .81 .81 0 0 0 0 1.2 .81 .81 0 0 0 1.2-.1M59.3 280.3l.1 1.5 .6 .2 .6-.5M60.6 280.3v1.7M61.6 280.7l.6-.4 .6 .1 .1 1.6M61.6 280.3v1.7M62.9 280.7l.6-.4 .6 .1 .2 1.6M65.1 281h1.4a.78 .78 0 0 0-1-.7 .78 .78 0 0 0-.3 1.3 .77 .77 0 0 0 1.3 0M67.4 280.7l.6-.4 .6 .1 .1 1.6M67.4 280.3v1.7M69.4 280.3h.9M72.5 280.6a.81 .81 0 0 0-1.2-.1 .81 .81 0 0 0 0 1.2 .81 .81 0 0 0 1.2-.1M72.5 280.3v1.7"/>
<path d="M74.8 280.6a.81 .81 0 0 0-1.2-.1 .81 .81 0 0 0 0 1.2 .81 .81 0 0 0 1.2-.1M75.6 280.4v1.6M78.9 280.7l.6-.4 .6 .1 .1 1.6M78.9 280.3v1.7M106.7 282l.9-2.6 .9 2.6M110.2 280.6a.7 .7 0 0 0-1.2 0l.1 .3 1 .3 .1 .4a.67 .67 0 0 1-.6 .4 .67 .67 0 0 1-.6-.4M111 280.9h2M114 280.6a.77 .77 0 0 1 1.1-.1 .77 .77 0 0 1 0 1.2 .77 .77 0 0 1-1.1-.1M116.1 280.3l.1 1.5 .6 .2 .5-.5M117.3 280.3v1.7M118.3 280.4v1.6M119.8 280.3h.8"/>
<path d="M308.7 283.6a.75 .75 0 0 1 1.2 .4 1.26 1.26 0 0 1-.8 2 1.61 1.61 0 0 1-.4-2.4zM312.1 283.4h-1.2l-.1 1.2a.88 .88 0 0 1 1.3 0 .88 .88 0 0 1-.1 1.3 .88 .88 0 0 1-1.3-.4M315 283l-2.1 3.8M315.9 284l.6-.6v2.6M318.3 283.6a.78 .78 0 0 1 1.1 .4v1.5a.75 .75 0 0 1-.7 .5 .75 .75 0 0 1-.6-.5 2.19 2.19 0 0 1 .2-1.9zM322.2 283l-2.1 3.8M323.2 283.6a.75 .75 0 0 1 1.1 .4 1.26 1.26 0 0 1-.8 2 1.61 1.61 0 0 1-.3-2.4zM326.6 283.8a.7 .7 0 0 0-1-.2 1.49 1.49 0 0 0 .5 2.4 .76 .76 0 0 0 .7-.8 .76 .76 0 0 0-.8-.7 .76 .76 0 0 0-.8 .6M331.8 284h1.7a1.2 1.2 0 0 0 1-1.2 1.2 1.2 0 0 0-1-1.2h-1.7v4.5M335.8 284h1.7a1.2 1.2 0 0 0 1-1.2 1.2 1.2 0 0 0-1-1.2h-1.7v4.5M340.2 281.8a1.24 1.24 0 0 1 1.9 .7 4.3 4.3 0 0 1-.3 3.4 1.28 1.28 0 0 1-2-.6 4.2 4.2 0 0 1 .4-3.5zM345.9 282.3a1.1 1.1 0 0 0-1.6-.5 3.7 3.7 0 0 0 0 4.1 1.31 1.31 0 0 0 1.9-1.2 1.31 1.31 0 0 0-1.9-1.1l-.6 1"/>
<path d="M350.6 280.8l-3.5 6.8M352.1 281.8a1.28 1.28 0 0 1 1.9 .7 4.1 4.1 0 0 1-.4 3.4 1.24 1.24 0 0 1-1.9-.6 4.4 4.4 0 0 1 .4-3.5zM355.9 281.8a1.24 1.24 0 0 1 1.9 .7 3.9 3.9 0 0 1-.3 3.4 1.23 1.23 0 0 1-1.9-.6 3.9 3.9 0 0 1 .3-3.5zM361.7 282.3a1.13 1.13 0 0 0-1.7-.5 3.7 3.7 0 0 0 0 4.1 1.31 1.31 0 0 0 1.9-1.2 1.31 1.31 0 0 0-1.9-1.1l-.6 1M365.5 282.3a1.13 1.13 0 0 0-1.7-.5 4 4 0 0 0 0 4.1 1.32 1.32 0 0 0 1.9-1.2 1.32 1.32 0 0 0-1.9-1.1l-.6 1M374.5 281.6h-2.5v4.5h2.5M376 282.5l1-.9v4.5M378.9 286.1l1.5-4.5 1.6 4.5M379.5 284.6h1.9M382.9 285.9l.3-.2 .1 .2-.1 .2zM385.3 282.5l.9-.9v4.5M389.1 281.8a1.23 1.23 0 0 1 1.9 .7 3.9 3.9 0 0 1-.4 3.4 1.24 1.24 0 0 1-1.9-.6 4.4 4.4 0 0 1 .4-3.5z"/>
<circle cx="81.1" cy="268" r=".86"/>
<circle cx="91.1" cy="268" r=".85"/>
<circle cx="100.5" cy="268" r=".85"/>
<circle cx="36" cy="281.1" r=".84"/>
<circle cx="46" cy="281.1" r=".83"/>
<circle cx="55.5" cy="281.1" r=".83"/>
<circle cx="77.3" cy="281.1" r=".84"/>
</g>
<!-- layer: DIBUJO -->
<path d="M0 .1h419.9v296.9h-419.9z" fill="none" stroke="#000" stroke-width=".3"/>
<text font-size="11" x="330.6" y="282.2">PP06/0066</text>
<g font-size="6.6">
<text x="56.8" y="17.3">+TA101</text>
<text x="128.4" y="38.5">U1</text>
<text x="252.2" y="286.1">RUSSULA S.A.</text>
</g>
<g font-size="6.2">
<text x="176.7" y="164.4">10V</text>
<text x="147.1" y="190.5">10</text>
<text x="122.1" y="272.3">+TA101</text>
<text x="239.5" y="275.9">TREN DE ROLLOS Y BARRAS</text>
<text x="239.9" y="271.6">ESQUEMA ELECTRICO</text>
<text x="122.1" y="280.8">ENTRADAS ANALOGICAS</text>
<text x="122.1" y="276.6">CONVERTIDOR C.C. TIJERA 18</text>
</g>
<g font-size="5.7">
<text x="146.4" y="94.2">X3:</text>
<text x="178.2" y="100.9">10V</text>
<text x="151" y="102.7">TAC</text>
<text x="76.9" y="116.4">+T400</text>
<text x="178.9" y="120.3">10V</text>
<text x="176.7" y="142.5">10V</text>
<text x="150.3" y="183.8">AI4</text>
<text x="178.9" y="183.8">10V</text>
<text x="147.1" y="197.9">11</text>
<text x="147.1" y="205.3">12</text>
<text x="203.2" y="273">J.M. CEDEIRA</text>
<text x="27.5" y="279">As-buitl</text>
<text x="93.1" y="279">C.C.R.</text>
<text x="239.5" y="280.1">ACINDAR</text>
<text x="398.6" y="280.8">2620</text>
<text x="92.8" y="283.3">PAZOS</text>
<text x="203.2" y="287.5">J.PAZOS</text>
<text x="296.3" y="287.2">ELEC</text>
<text x="398.6" y="287.9">2622</text>
</g>
<g font-size="5.3">
<text x="156.6" y="99.1" transform="rotate(-90 156.6 99.1)">AI</text>
<text x="189.8" y="117.5">A1</text>
<text x="217.3" y="117.5">A1</text>
<text x="79.4" y="120.3">2632</text>
<text x="189.8" y="124.5">B1</text>
<text x="217.3" y="124.5">B1</text>
<text x="189.1" y="145.7">B3</text>
<text x="216.6" y="145.7">B3</text>
<text x="21.5" y="287.2">No</text>
</g>
<g font-size="4.9">
<text x="147.8" y="45.9">A10</text>
<text x="218" y="45.9">A11</text>
<text x="150.3" y="57.9">SDCS-IOB-3</text>
<text x="220.1" y="57.5">SDCS-CON-2</text>
<text x="189.1" y="94.9">X2</text>
<text x="216.6" y="94.9">X2</text>
<text x="188.7" y="99.1">A2</text>
<text x="216.6" y="99.1">A2</text>
<text x="189.1" y="105.8">B2</text>
<text x="216.6" y="105.8">B2</text>
<text x="231.4" y="102.7">AITAC+</text>
<text x="231.4" y="114.3">AI1-</text>
<text x="231.8" y="121">AI1+</text>
<text x="254.4" y="129.1">S1</text>
<text x="231.1" y="135.1">AI2-</text>
<text x="188.7" y="138.6">A3</text>
<text x="216.6" y="138.6">A3</text>
<text x="231.1" y="142.5">AI2+</text>
<text x="188.7" y="160.2">A4</text>
<text x="216.6" y="160.2">A4</text>
<text x="230.7" y="157">AI3-</text>
<text x="188.7" y="167.2">B4</text>
<text x="216.6" y="167.2">B4</text>
<text x="230.7" y="163.7">AI3+</text>
<text x="230.7" y="178.9">AI4-</text>
<text x="188.7" y="182.4">A5</text>
<text x="216.6" y="182.4">A5</text>
<text x="230.7" y="185.6">AI4+</text>
<text x="189.1" y="189.1">B5</text>
<text x="216.6" y="189.1">B5</text>
<text x="394.1" y="283.6">Cont</text>
</g>
<g font-size="4.4">
<text x="231.4" y="95.2">AITAC-</text>
<text x="251.9" y="131.9">24</text>
<text x="256.1" y="131.9">23</text>
<text x="260.7" y="131.9">22</text>
<text x="329.5" y="159.5">AI3</text>
</g>
<text font-size="2.6" x="122.1" y="283.6">-</text>
</svg>
